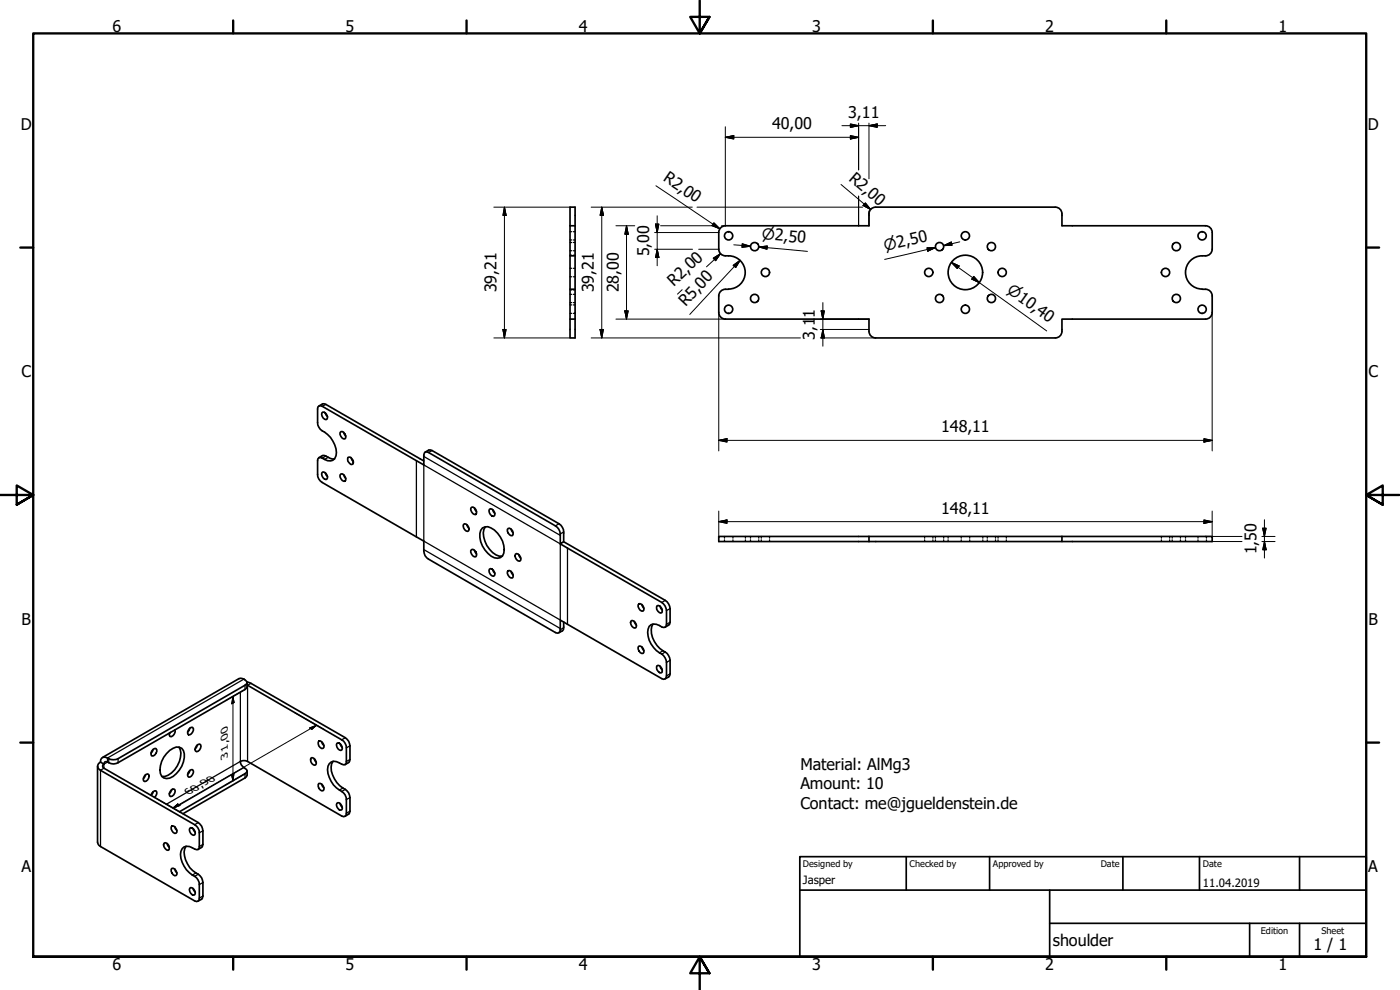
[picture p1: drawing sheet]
<svg xmlns="http://www.w3.org/2000/svg" width="420mm" height="297mm" viewBox="0 0 420 297" stroke-linecap="round" stroke-linejoin="round" font-family="sans-serif">
<!-- layer: Visible (ISO) -->
<g fill="none" stroke="#000" stroke-width=".51">
<path d="M171.1 67.7v28M171.1 67.7v-5.5h1.5v5.5M171.1 76.8h1.5M171.1 67.7h1.5M172.6 67.7v33.7h-1.5v-5.7h1.5M215.7 74.8a2 2 0 0 0 2 2M217.7 67.7h43.1v-3.5a2 2 0 0 1 2-2h53.9a2 2 0 0 1 2 2v3.5h43.1a2 2 0 0 1 2 2v5.1M217.7 76.8h1M217.7 67.7a2 2 0 0 0-2 2v5.1M218.7 76.8a5 5 0 0 1 4.9 4.9 5 5 0 0 1-4.9 5M363.8 74.8a2.24 2.24 0 0 1-3 2 5 5 0 0 0-5 4.9 5 5 0 0 0 5 5M171.1 86.8h1.5"/>
<path d="M215.7 93.7a2 2 0 0 0 2 2M217.7 95.7h43.1v3.7M217.7 86.8h1M217.7 86.8a2 2 0 0 0-2 2v5M260.8 99.4a2 2 0 0 0 2 2h53.9a2 2 0 0 0 2-2M360.8 86.8a2.27 2.27 0 0 1 3 2v5M363.8 93.7a2 2 0 0 1-2 2h-43.1v3.7M95.7 121.8l1.1-.6 1 .1 29.4 17M95.7 137.3l1.1-.6a3.6 3.6 0 0 1 2.3 .8l1.3 .2M96.6 123.8l.4-.2a1.6 1.6 0 0 1 1.2 2.1l-.3 .2a1.6 1.6 0 0 1-1.3-2.1zM97.6 123.9l.7 1.1M102.3 129.5a1.43 1.43 0 0 1 1.2 2.2 1.46 1.46 0 0 1-1.2-2.2z"/>
<path d="M103.1 129.7l.7 1.2M104.4 137.3l.4-.2a1.69 1.69 0 0 1 1.2 2.1l-.4 .2a1.71 1.71 0 0 1-1.2-2.1zM105.4 137.4l.6 1.1M127.6 135.7l1.1-.6 1 .1 38.1 21.9a3.1 3.1 0 0 1 1.4 2.9v2.5l-1.1 .7a6.1 6.1 0 0 0-.8-5l-38.7-22.5-.5-.1-.8 .4-.1 3.5-31.1-17.8-.7 .5-.1 4.6a3.1 3.1 0 0 0 2.1 2.9 7.7 7.7 0 0 1 3.4 7.1 2.07 2.07 0 0 1-3.4 1l-1.3-.5h-.4l-.3 .4-.1 4.7a2.81 2.81 0 0 0 1.4 2.4l30.5 17.6a6.4 6.4 0 0 0 .9 5l39.2 22.6a1.05 1.05 0 0 0 .8-1.4v-2.6l31 17.8 .8-.4 .1-.6v-4.1a3.5 3.5 0 0 0-2.1-2.8 6.7 6.7 0 0 1-3.1-8 2.59 2.59 0 0 1 3.8 .2l1 .1 .3-.3 .1-4.7a3.2 3.2 0 0 0-1.4-2.4l-30.5-17.6M96.6 141.8l.4-.2a1.6 1.6 0 0 1 1.2 2.1l-.3 .2a1.6 1.6 0 0 1-1.3-2.1zM97.6 141.8l.7 1.2M102.3 142.2a1.43 1.43 0 0 1 1.2 2.2 1.46 1.46 0 0 1-1.2-2.2zM103.1 142.4l.7 1.2M139.1 157.3l.3-.2a1.6 1.6 0 0 1 1.3 2.1l-.4 .2a1.6 1.6 0 0 1-1.2-2.1zM140.1 157.4l.6 1.1M141.5 152.2a1.43 1.43 0 0 1 1.3 2.2 1.46 1.46 0 0 1-1.3-2.2zM142.4 152.4l.6 1.1"/>
<path d="M144.8 158.4a2.84 2.84 0 0 1 3.6 .7 7.4 7.4 0 0 1 2.8 6.9 2.22 2.22 0 0 1-3.8 .9 7.4 7.4 0 0 1-3.1-7.8zM145.7 158a6.4 6.4 0 0 0 2.1 7.8l2 1.1h.9M146.9 152.8l.3-.2a1.6 1.6 0 0 1 1.2 2.1l-.3 .2a1.6 1.6 0 0 1-1.2-2.1zM147.8 152.9l.7 1.1M152.5 158.5a1.43 1.43 0 0 1 1.3 2.2 1.46 1.46 0 0 1-1.3-2.2zM153.4 158.7l.6 1.2M141.5 164.9a1.43 1.43 0 0 1 1.3 2.2 1.46 1.46 0 0 1-1.3-2.2zM142.4 165.1l.6 1.1M146.9 170.8l.3-.2a1.6 1.6 0 0 1 1.2 2.1l-.3 .2a1.6 1.6 0 0 1-1.2-2.1zM147.8 170.9l.7 1.1M152.5 171.2a1.43 1.43 0 0 1 1.3 2.2 1.46 1.46 0 0 1-1.3-2.2zM153.4 171.4l.6 1.2"/>
<path d="M154.7 166.3l.3-.2a1.6 1.6 0 0 1 1.2 2.1l-.3 .2a1.6 1.6 0 0 1-1.2-2.1zM155.6 166.4l.7 1.1M169.2 162.5l30.4 17.6a3.3 3.3 0 0 1 1.5 2.5l-.1 4.6-1.4 1M260.8 161h-45.1v1.5h103v-1.5M260.8 161h57.9M260.8 161v1.5M318.7 161h45.1v1.5h-45.1M169.2 186.6l-.1 2.3-1.4 1M189.4 186.4l.3-.2a1.6 1.6 0 0 1 1.2 2.1l-.3 .2a1.6 1.6 0 0 1-1.2-2.1zM190.3 186.4l.7 1.2M191.8 193.9a1.46 1.46 0 0 1 1.2 2.1 1.43 1.43 0 0 1-1.2-2.1zM191.8 181.2a1.46 1.46 0 0 1 1.2 2.1 1.43 1.43 0 0 1-1.2-2.1z"/>
<path d="M192.6 194.1l.6 1.1M192.6 181.4l.6 1.1M196 187.2a5.9 5.9 0 0 0 1.2 6.5l1.7 1.5a3.3 3.3 0 0 1 2.2 2.9l-.1 4.6-1.4 1M197.1 199.8l.4-.2a1.71 1.71 0 0 1 1.2 2.1l-.4 .2a1.71 1.71 0 0 1-1.2-2.1zM197.1 181.8l.4-.1a1.71 1.71 0 0 1 1.2 2.1l-.4 .1a1.71 1.71 0 0 1-1.2-2.1zM198.1 199.9l.7 1.1M198.1 181.9l.7 1.2M51.1 219.8l-.3 .3M52.5 219a1.6 1.6 0 0 1-1.5 2l-.1-1.1M57 218.5l.8-.3a1.5 1.5 0 0 1-1.2 2.3 1.38 1.38 0 0 1 .4-2zM57 218.5l-.7 1.1M74.1 204.6l1.2 .4 28.3 16.3a3 3 0 0 1 1.4 2.5l-.1 4.7-1.3 .9"/>
<path d="M74.2 204.8v1.2l-.7 .9-38.1 21.9a3.7 3.7 0 0 1-3.5-.3l-.4 .1-.3 .7M74.2 205.5l28.4 16.5a2.81 2.81 0 0 1 1.3 2.4v4.6l-.3 .4-1-.1a3.2 3.2 0 0 0-3.2-.7 2.97 2.97 0 0 0-1 3.5 8.6 8.6 0 0 0 4.7 5.8l.5 .6 .3 1.4v4.7l-.8 .4-28.8-16.5a2.42 2.42 0 0 0-2.2 0 3.3 3.3 0 0 0 1.9 2.4l.2 .4-.7 .8-19.7 11.5M30.2 228.6a1.32 1.32 0 0 0-.9 1.3 1.32 1.32 0 0 0 .9 1.2l28.2 16.3a2.81 2.81 0 0 1 1.4 2.5v4.6l-.4 .4-1-.2a2.8 2.8 0 0 0-3.7-.1 5.9 5.9 0 0 0 1.2 6.4l1.8 1.6a3.1 3.1 0 0 1 2.1 2.8v4.7l-.8 .4-29.3-16.9-.4-.9v-22.8M30.2 228.6l1 .7M30.8 227.3l40.9-23.7a1.99 1.99 0 0 1 2.5 1.2l-.7 .8-38.1 22a3.9 3.9 0 0 1-3.8-.4 1.2 1.2 0 0 0-1.4 1.4M31.2 229.3l-.4 .6 .4 .6 28.3 16.3a3 3 0 0 1 1.4 2.5l-.1 4.6-1.4 1M43.4 232.7l.9-.5 .3 .2a1.62 1.62 0 0 1-1.2 2.1l-.3-.2-.1-.4zM43.7 232.5l-.6 1.1M46 224.8l.8-.2a1.49 1.49 0 0 1-1.3 2.2 1.49 1.49 0 0 1 .5-2zM46 237.5l-.7 1.1a1.47 1.47 0 0 1 1.5-1.3 1.38 1.38 0 0 1-.4 2M46 224.8l-.7 1.2M50 226.1a4.4 4.4 0 0 1 3.8-1.9 2.47 2.47 0 0 1 1.5 3.1 7.9 7.9 0 0 1-4.4 6.2 2.16 2.16 0 0 1-2.9-2.5 7.5 7.5 0 0 1 2-4.9z"/>
<path d="M51.2 237.2l.9-.5 .4 .2a1.62 1.62 0 0 1-1.3 2.1l-.3-.2-.1-.4zM51.5 237l-.7 1.1M53.7 224.1a6.6 6.6 0 0 1-2.2 7.8l-2 1.1h-.9M57 231.2l.8-.3a1.5 1.5 0 0 1-1.2 2.3 1.38 1.38 0 0 1 .4-2zM57 231.2l-.7 1.1M59 223.8l.9-.5 .3 .1a1.62 1.62 0 0 1-1.2 2.1l-.3-.2-.2-.4zM59.2 223.5l-.6 1.1M74.2 231.3v1.3l-.7 .8-18.6 10.7M93.3 227.5l.3-.2a1.6 1.6 0 0 1 1.2 2.1l-.3 .2a1.6 1.6 0 0 1-1.2-2.1zM94.3 227.6l.6 1.2M95.7 235.1a1.43 1.43 0 0 1 1.3 2.1 1.43 1.43 0 0 1-1.3-2.1zM95.7 222.4a1.43 1.43 0 0 1 1.3 2.1 1.43 1.43 0 0 1-1.3-2.1z"/>
<path d="M96.5 235.3l.7 1.1M96.5 222.6l.7 1.1M99.9 228.5a5.6 5.6 0 0 0 1.2 6.3l1.8 1.7a3.3 3.3 0 0 1 2.1 2.8l-.1 4.7-1.3 .9M101.1 223.1l.3-.2a1.6 1.6 0 0 1 1.2 2.1l-.3 .2a1.6 1.6 0 0 1-1.2-2.1zM102 223.1l.7 1.2M49.2 253a1.18 1.18 0 0 1 1.3 .2 1.18 1.18 0 0 1 .3 1.3l-.1 .4-.3 .2a1.7 1.7 0 0 1-1.2-2.1zM50.2 253.1l.6 1.1M51.6 247.8a1.46 1.46 0 0 1 1.2 2.2 1.43 1.43 0 0 1-1.2-2.2zM52.5 248l.6 1.2M55.8 253.9a6 6 0 0 0 1.2 6.4l1.8 1.6a3.3 3.3 0 0 1 2.1 2.9l-.1 4.6-.3 .4-1.1 .6M57 248.5l.3-.2a1.6 1.6 0 0 1 1.2 2.1l-.3 .2a1.6 1.6 0 0 1-1.2-2.1zM57.9 248.6l.7 1.1"/>
<path d="M101.1 241l.3-.2a1.6 1.6 0 0 1 1.2 2.1l-.3 .2a1.58 1.58 0 0 1-1.2-2.1zM102 241.1l.7 1.1M51.6 260.5a1.46 1.46 0 0 1 1.2 2.2 1.43 1.43 0 0 1-1.2-2.2zM52.5 260.7l.6 1.2M57 266.5l.3-.2a1.6 1.6 0 0 1 1.2 2.1l-.3 .2a1.6 1.6 0 0 1-1.2-2.1zM57.9 266.6l.7 1.1"/>
<circle cx="218.7" cy="70.8" r="1.24"/>
<circle cx="226.5" cy="74" r="1.24"/>
<circle cx="282" cy="74" r="1.24"/>
<circle cx="289.7" cy="70.8" r="1.24"/>
<circle cx="297.5" cy="74" r="1.24"/>
<circle cx="353" cy="74" r="1.24"/>
<circle cx="360.8" cy="70.8" r="1.24"/>
<circle cx="218.7" cy="92.8" r="1.24"/>
<circle cx="226.5" cy="89.6" r="1.24"/>
<circle cx="229.7" cy="81.7" r="1.24"/>
<circle cx="278.7" cy="81.7" r="1.24"/>
<circle cx="282" cy="89.6" r="1.24"/>
<circle cx="289.7" cy="81.7" r="5.2"/>
<circle cx="289.7" cy="92.8" r="1.24"/>
<circle cx="297.5" cy="89.6" r="1.24"/>
<circle cx="300.8" cy="81.7" r="1.24"/>
<circle cx="349.8" cy="81.7" r="1.24"/>
<circle cx="353" cy="89.6" r="1.24"/>
<circle cx="360.8" cy="92.8" r="1.24"/>
</g>
<!-- layer: Hidden (ISO) -->
<g fill="none" stroke="#000" stroke-width=".38">
<path d="M171.1 75.2h.5M171.1 72.8h.5M171.1 72h.5M171.1 69.5h.5M171.1 76.6h.5M172.1 75.2h.5M172.1 72.8h.5M172.1 72h.5M172.1 69.5h.5M172.1 76.6h.5M171.1 94h.5M171.1 91.5h.5"/>
<path d="M171.1 90.8h.5M171.1 88.3h.5M171.1 83h.5M171.1 80.5h.5M171.1 87h.5M172.1 94h.5M172.1 91.5h.5M172.1 90.8h.5M172.1 88.3h.5M172.1 83h.5M172.1 80.5h.5M172.1 87h.5"/>
<path d="M217.4 161v.5M217.4 162v.5M220 161v.5M220 162v.5M223.7 161v.5M223.7 162v.5M225.2 161v.5M225.2 162v.5M227.7 161v.5M227.7 162v.5M228.5 161v.5M228.5 162v.5"/>
<path d="M230.9 161v.5M230.9 162v.5M277.5 161v.5M277.5 162v.5M280 161v.5M280 162v.5M280.7 161v.5M280.7 162v.5M283.2 161v.5M283.2 162v.5M284.5 161v.5M284.5 162v.5"/>
<path d="M288.5 161v.5M288.5 162v.5M291 161v.5M291 162v.5M295 161v.5M295 162v.5M296.3 161v.5M296.3 162v.5M298.8 161v.5M298.8 162v.5M299.5 161v.5M299.5 162v.5"/>
<path d="M302 161v.5M302 162v.5M348.6 161v.5M348.6 162v.5M351 161v.5M351 162v.5M351.8 161v.5M351.8 162v.5M354.3 161v.5M354.3 162v.5M355.8 161v.5M355.8 162v.5"/>
<path d="M359.5 161v.5M359.5 162v.5M362.1 161v.5M362.1 162v.5"/>
</g>
<!-- layer: Visible Narrow (ISO) -->
<g fill="none" stroke="#000" stroke-width=".38">
<path d="M97.8 121.3l-1.1 .6M97.8 136.8l-1.1 .7M98.5 137.2l-1.1 .6M125 138.2v22.9M127.2 139.5l40.9 23.7v22.8l-40.9-23.6zM127.2 137l40.9 23.6M129.7 135.2l-1.1 .5M167.8 157.1l-1.1 .7M169.2 159.6l-1.1 .6M127.2 164.9l40.9 23.7M170.3 164.5v22.8M169.2 188.3l-1.1 .7"/>
<path d="M198.9 195.2l-1 .7M199.6 180.1l-1 .7M199.6 195.6l-1 .7M201.1 198.1l-1.1 .6M201.1 186.7l-1.1 .6M201.1 182.6l-1.1 .6M72.1 207.7v20.8l-22.1 12.8M73.2 203.8l-40.9 23.6v1.2l-1.1 .7v1.2l-1 .6v22.9M73.5 205.6v1.3M75.3 205l-1 .6v22.9M201.1 202.2l-1.1 .6M32.6 227.6v1.2"/>
<path d="M35.4 227.6v1.2M73.2 230.3l-21.1 12.3M73.5 232.1v1.3M102.9 236.5l-1 .5M103.6 221.3l-1 .7M103.6 236.8l-1 .7M105 223.8l-1.1 .6M105 239.3l-1.1 .6M105 227.9l-1.1 .6M59.5 246.8l-1.1 .6M60.9 253.4l-1.1 .6M60.9 249.3l-1.1 .6"/>
<path d="M105 243.4l-1.1 .6M58.8 261.9l-1.1 .7M59.5 262.3l-1.1 .6M60.9 268.8l-1.1 .7M60.9 264.8l-1.1 .6"/>
</g>
<!-- layer: Border (ISO) -->
<g fill="none" stroke="#000" stroke-width=".7">
<path d="M70 6.1v3.9M140 6.1v3.9M210 0v10l-2.9-4.9h5.8l-2.9 4.9 2.9-4.9M280 6.1v3.9M350 6.1v3.9M6.1 74.3h3.9M410 74.3h3.9M0 148.5h10l-5-2.8v5.7l5-2.9-5 2.9M420 148.5h-10l5-2.8v5.7l-5-2.9 5 2.9M6.1 222.8h3.9M410 222.8h3.9M10 287.1v-277.1h400v277.1h-400h400"/>
<path d="M70 287.1v3.8M140 287.1v3.8M212.9 292l-2.9-4.9 2.9 4.9h-5.8l2.9-4.9v9.9M280 287.1v3.8M350 287.1v3.8"/>
</g>
<!-- layer: Title (ISO) -->
<path d="M240 257h170v30.1h-170zM272 257v10.1M297 257v10.1M337 257v10.1M360 257v10.1M390 257v10.1M240 267.1h170M315 277h95M315 267.1v20M375 277v10.1M390 277v10.1" fill="none" stroke="#000" stroke-width=".51"/>
<!-- layer: Dimension (ISO) -->
<g fill="none" stroke="#000" stroke-width=".3">
<path d="M217.7 38v29.7h-1.2M252.7 37.7h13.1M255.2 37.2l2.5 .5-2.5 .5zM257.7 36.9v14.1M260.8 37.7l2.5-.5v1zM260.8 36.9v16.7M196.8 55.7l19.2 12.9M217.7 41.2l2.5-.5v1zM217.7 41.2h40M252.4 55.4l8.9 7.5M255.2 40.7l2.5 .5-2.5 .5zM257.7 58.9v8.8"/>
<path d="M148.2 62.2h22.9M151.4 62.2l.5 2.4h-1zM151.4 62.2v39.2M177.4 62.2h30.4M180.6 62.2l.5 2.4h-1zM180.6 62.2v39.2M184.8 67.7h5.7M188 67.7l.5 2.6h-1zM188 67.7v28M196.5 69.8h19.2M196.5 74.8h11.3M196.7 67.2h1l-.5 2.6z"/>
<path d="M197.2 74.8l.5 2.5h-1zM197.2 64.8v14.9M198.2 67.7h15.5M209.2 62.2h49.7M209.7 74.8h6M214.1 77.5l2.1-1.4-1.4 2.1zM214.2 66.9l1.8 1.7-2.3-.9zM216.2 76.1l-4.2 4M220 79.6l2.1-1.5-1.3 2.1zM220.2 73.5l5 .4M222.1 78.1l-15.1 16.2M222.8 73.1l2.4 .8-2.5 .3z"/>
<path d="M227.7 74.1l2.6-.3-.1 1zM230.2 74.3l-2.5-.2 14.6 1.3M259.7 60.9l1.6 2-2.3-1.3zM260.8 63.3v4.4M278.2 74.3h2.5l-2.3 1.1zM278.3 74.9l2.4-.6-15.2 3.5M283.2 73.7l2.3-1.1 .3 1zM285.5 78.7l2.3 1.1-.5 .8zM285.5 78.7l28.6 20.6M288 72.6l-4.8 1.1M150.9 98.9h1l-.5 2.5zM180.1 98.9h1l-.5 2.5z"/>
<path d="M184.8 95.7h32.9M187.5 93.3h1l-.5 2.4zM204.7 86.9l-1.4 1.4M215.7 93.8v41.5M246.2 95.7h14.6M246.2 98.9h14.6M246.4 93.3h1l-.4 2.4zM247 98.9l.4 2.5h-1zM247 90.8v13.1M292.2 82.9l1.7 1.9-2.2-1.1zM363.8 93.8v41.5M148.2 101.4h22.9"/>
<path d="M177.4 101.4h62.8M246.2 101.4h16.6M215.7 132.1l2.5-.5v1zM215.7 132.1h148.1M361.3 131.6l2.5 .5-2.5 .5zM215.7 156.5l2.5-.5v1zM215.7 156.5h148.1M215.7 153.3v7.7M361.3 156l2.5 .5-2.5 .5zM363.8 153.3v7.7M379 158.5h1l-.5 2.5zM379.5 155.9v11.5"/>
<path d="M361.8 161h10.9M361.8 162.5h10.9M378.7 161h4M378.7 162.5h4M379.5 162.5l.5 2.5h-1zM69.9 209l.3 1.8-.7 .4zM69.9 209v25.3M73.5 206.9l-5.9 3.3M88.4 213.8l8.9 5.1M92.9 218.4l2.1-.8-1.4 1.2zM95 217.6l-43.1 24.8M47.1 239.7l7.1 4.1"/>
<path d="M69.5 232.5l.7-.5-.3 2.3zM73.5 232.1l-5.9 3.5M51.9 242.4l1.4-1.2 .7 .5z"/>
</g>
<g fill="#000" stroke="#000" stroke-width=".3">
<path d="M255.2 38.2l2.5-.5zM255.2 37.2l2.5 .5-2.5 .5zM260.8 37.7l2.5-.5zM260.8 37.7l2.5-.5v1zM217.7 41.2l2.5-.5zM217.7 41.2l2.5-.5v1zM255.2 41.7l2.5-.5zM255.2 40.7l2.5 .5-2.5 .5zM151.4 62.2l.5 2.4zM151.4 62.2l.5 2.4h-1zM180.6 62.2l.5 2.4zM180.6 62.2l.5 2.4h-1z"/>
<path d="M188 67.7l.5 2.6zM188 67.7l.5 2.6h-1zM196.7 67.2l.5 2.6zM196.7 67.2h1l-.5 2.6zM197.2 74.8l.5 2.5zM197.2 74.8l.5 2.5h-1zM213.7 67.7l2.3 .9zM214.2 66.9l1.8 1.7-2.3-.9zM216.2 76.1l-1.4 2.1zM214.1 77.5l2.1-1.4-1.4 2.1zM222.7 74.2l2.5-.3zM222.8 73.1l2.4 .8-2.5 .3z"/>
<path d="M227.7 74.1l2.6-.3zM227.7 74.1l2.6-.3-.1 1zM259 61.6l2.3 1.3zM259.7 60.9l1.6 2-2.3-1.3zM278.4 75.4l2.3-1.1zM278.2 74.3h2.5l-2.3 1.1zM283.2 73.7l2.3-1.1zM283.2 73.7l2.3-1.1 .3 1zM285.5 78.7l2.3 1.1zM285.5 78.7l2.3 1.1-.5 .8zM150.9 98.9l.5 2.5zM150.9 98.9h1l-.5 2.5z"/>
<path d="M180.1 98.9l.5 2.5zM180.1 98.9h1l-.5 2.5zM187.5 93.3l.5 2.4zM187.5 93.3h1l-.5 2.4zM222.1 78.1l-1.3 2.1zM220 79.6l2.1-1.5-1.3 2.1zM246.4 93.3l.6 2.4zM246.4 93.3h1l-.4 2.4zM291.7 83.7l2.2 1.1zM292.2 82.9l1.7 1.9-2.2-1.1zM247 98.9l.4 2.5zM247 98.9l.4 2.5h-1z"/>
<path d="M215.7 132.1l2.5-.5zM215.7 132.1l2.5-.5v1zM361.3 132.6l2.5-.5zM361.3 131.6l2.5 .5-2.5 .5zM215.7 156.5l2.5-.5zM215.7 156.5l2.5-.5v1zM361.3 157l2.5-.5zM361.3 156l2.5 .5-2.5 .5zM379 158.5l.5 2.5zM379 158.5h1l-.5 2.5zM379.5 162.5l.5 2.5zM379.5 162.5l.5 2.5h-1z"/>
<path d="M69.9 209l.3 1.8zM69.9 209l.3 1.8-.7 .4zM93.6 218.8l1.4-1.2zM92.9 218.4l2.1-.8-1.4 1.2zM69.5 232.5l.4 1.8zM69.5 232.5l.7-.5-.3 2.3zM51.9 242.4l1.4-1.2zM51.9 242.4l1.4-1.2 .7 .5z"/>
</g>
<g font-size="4.8">
<text x="33.7" y="9.6">6</text>
<text x="103.7" y="9.6">5</text>
<text x="173.7" y="9.6">4</text>
<text x="243.7" y="9.6">3</text>
<text x="313.7" y="9.6">2</text>
<text x="383.7" y="9.6">1</text>
<text x="254.6" y="35.3">3,11</text>
<text x="6.2" y="38.9">D</text>
<text x="231.7" y="38.8">40,00</text>
<text x="410.5" y="38.9">D</text>
<text x="198.8" y="54.2" transform="rotate(34 198.8 54.2)">R2,00</text>
<text x="254.5" y="54" transform="rotate(40 254.5 54)">R2,00</text>
<text x="194.8" y="76.9" transform="rotate(-90 194.8 76.9)">5,00</text>
<text x="149" y="87.7" transform="rotate(-90 149 87.7)">39,21</text>
<text x="178.2" y="87.7" transform="rotate(-90 178.2 87.7)">39,21</text>
<text x="185.7" y="87.7" transform="rotate(-90 185.7 87.7)">28,00</text>
<text x="202.2" y="86" transform="rotate(-43 202.2 86)">R2,00</text>
<text x="205.8" y="92.1" transform="rotate(-47 205.8 92.1)">R5,00</text>
<text x="244.5" y="95.3" transform="rotate(-90 244.5 95.3)">1</text>
<text x="244.5" y="102" transform="rotate(-90 244.5 102)">3,1</text>
<text x="6.4" y="113.1">C</text>
<text x="410.7" y="113.1">C</text>
<text x="282.4" y="129.7">148,11</text>
<text x="282.4" y="154.1">148,11</text>
<text x="377.1" y="166.4" transform="rotate(-90 377.1 166.4)">1,50</text>
<text x="6.4" y="187.4">B</text>
<text x="410.7" y="187.4">B</text>
<text x="240.2" y="231.1">Material: AlMg3</text>
<text x="240.2" y="236.8">Amount: 10</text>
<text x="240.2" y="242.6">Contact: me@jgueldenstein.de</text>
<text x="6.4" y="261.7">A</text>
<text x="410.7" y="261.7">A</text>
<text x="316" y="283.8">shoulder</text>
<text x="394.2" y="285">1 / 1</text>
<text x="33.7" y="290.9">6</text>
<text x="103.7" y="290.9">5</text>
<text x="173.7" y="290.9">4</text>
<text x="243.7" y="290.9">3</text>
<text x="313.7" y="290.9">2</text>
<text x="383.7" y="290.9">1</text>
</g>
<g font-size="4.6">
<text x="228.5" y="71.7" transform="rotate(5 228.5 71.7)">⌀2,50</text>
<text x="265.7" y="75.4" transform="rotate(-13 265.7 75.4)">⌀2,50</text>
<text x="302" y="87.6" transform="rotate(36 302 87.6)">⌀10,40</text>
</g>
<g font-size="3.4">
<text x="241" y="265.4">Jasper</text>
<text x="361" y="266">11.04.2019</text>
</g>
<g font-size="3.1">
<text x="68.4" y="227.3" transform="rotate(-90 68.4 227.3)">31,00</text>
<text x="56.6" y="238.6" transform="rotate(-30 56.6 238.6)">60,9</text>
</g>
<text font-size="3" x="63.2" y="234.8" transform="rotate(-30 63.2 234.8)">0</text>
<g font-size="2.7">
<text x="241" y="260.1">Designed by</text>
<text x="273" y="260.1">Checked by</text>
<text x="298" y="260.1">Approved by</text>
<text x="330.3" y="260">Date</text>
<text x="361" y="260">Date</text>
<text x="378.4" y="280.1">Edition</text>
<text x="396.6" y="280.1">Sheet</text>
</g>
</svg>
